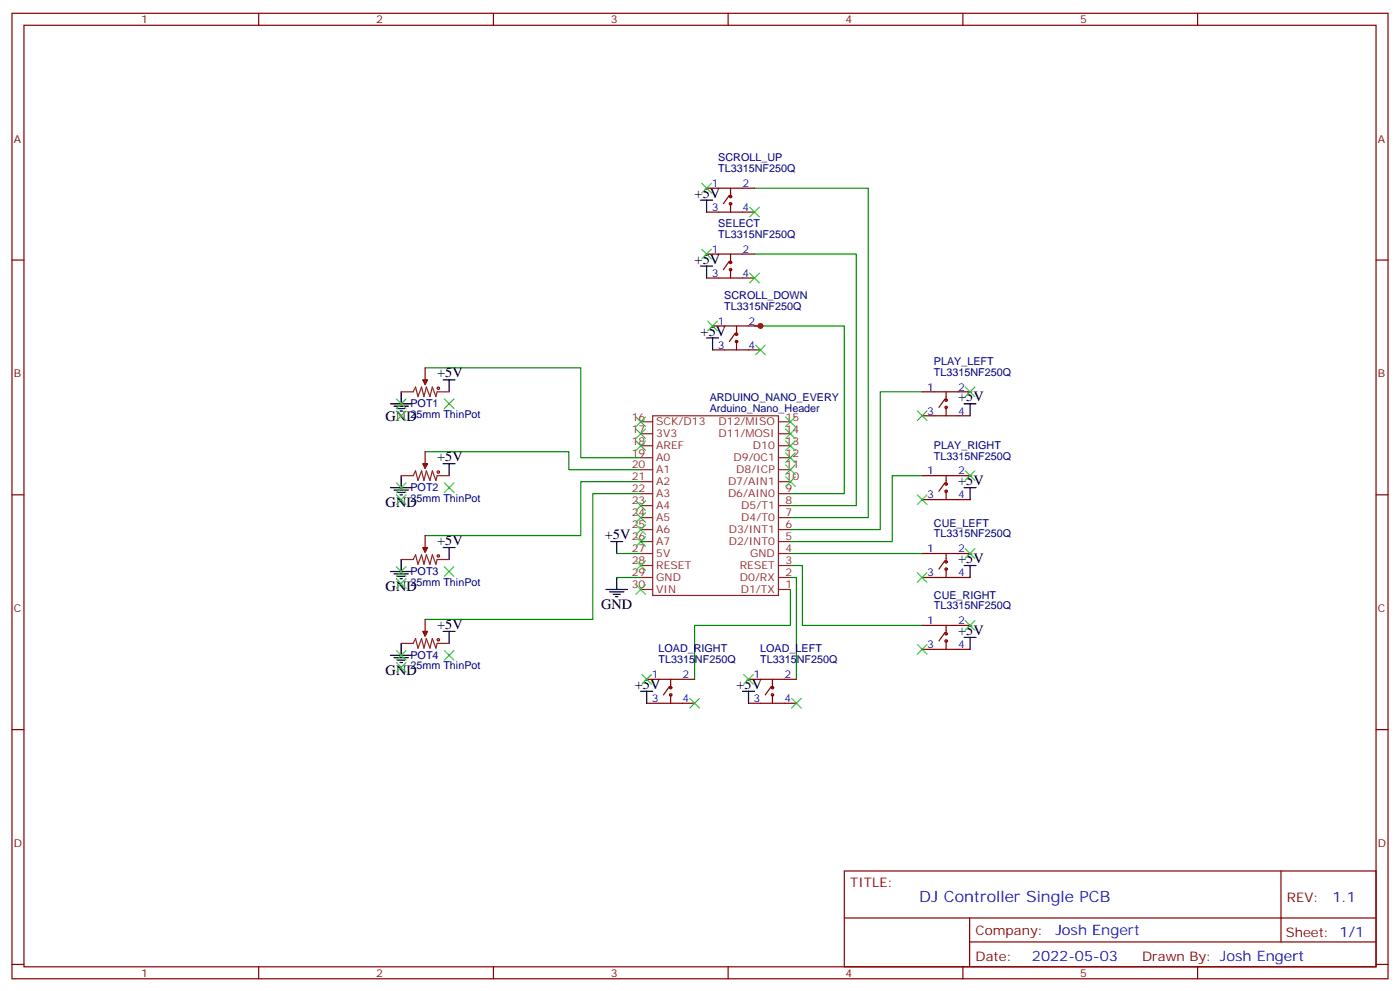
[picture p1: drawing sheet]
<svg xmlns="http://www.w3.org/2000/svg" width="412mm" height="292mm" viewBox="0 0 412 292" stroke-linecap="round" stroke-linejoin="round" font-family="sans-serif">
<g fill="none" stroke="#870000" stroke-width=".35">
<path d="M3.5 3.9h405.4v284.4h-405.4zM7.1 7.4h398.2v277.3h-398.2zM76.2 3.9v3.5M145.3 3.9v3.5M214.5 3.9v3.5M283.6 3.9v3.5M352.8 3.9v3.5M208.1 55.4h14.1M214.8 57.5l-1.7 2.5M215.2 55.4v2.5M3.5 76.6h3.6M208.1 62.5h14.1"/>
<path d="M208.1 74.8h14.1M214.8 76.9l-1.7 2.5M215.2 60v2.5M215.2 74.8v2.5M215.2 79.4v2.5M405.3 76.6h3.6M208.1 81.9h14.1M209.9 96h14.1M216.6 98.1l-1.8 2.5M217 96v2.5M125.2 108.3v3.6M209.9 103h14.1"/>
<path d="M217 100.6v2.4M271.6 115.4h14.2M278.3 117.5l-1.7 2.5M278.7 115.4v2.5M278.7 120v2.4M125.2 133v3.6M271.6 122.4h14.2M3.5 145.7h3.6M125.2 157.7v3.6M271.6 147.1h14.2M271.6 140.1h14.2M278.3 142.2l-1.7 2.5"/>
<path d="M278.7 140.1v2.5M278.7 144.7v2.4M405.3 145.7h3.6M271.6 170.1h14.2M271.6 163h14.2M278.3 165.1l-1.7 2.5M278.7 163v2.5M278.7 167.6v2.5M125.2 182.4v3.5M271.6 191.2h14.2M271.6 184.2h14.2M278.3 186.3l-1.7 2.5"/>
<path d="M278.7 184.2v2.5M278.7 188.8v2.4M3.5 214.9h3.6M190.5 207.1h14.1M190.5 200.1h14.1M197.2 202.2l-1.8 2.4M197.6 200.1v2.4M197.6 204.6v2.5M220.5 207.1h14.1M220.5 200.1h14.1M227.2 202.2l-1.8 2.4M227.5 200.1v2.4"/>
<path d="M227.5 204.6v2.5M405.3 214.9h3.6M248.7 256.5h156.6v28.2h-156.6zM377.3 256.5v20.9M248.7 270.4h156.5M285.6 277.4h119.6M285.6 270.4v14.1M3.5 284h3.6M76.2 284.7v3.6M145.3 284.7v3.6M214.5 284.7v3.6M283.6 284.7v3.6"/>
<path d="M352.8 284.7v3.6M405.3 284h3.6"/>
<circle cx="215.2" cy="57.9" r=".35"/>
<circle cx="215.2" cy="77.3" r=".35"/>
<circle cx="215.2" cy="60" r=".35"/>
<circle cx="215.2" cy="79.4" r=".35"/>
<circle cx="217" cy="98.5" r=".35"/>
<circle cx="217" cy="100.6" r=".35"/>
<circle cx="278.7" cy="120" r=".35"/>
<circle cx="278.7" cy="117.9" r=".35"/>
<circle cx="278.7" cy="142.6" r=".35"/>
<circle cx="278.7" cy="144.7" r=".35"/>
<circle cx="278.7" cy="167.6" r=".35"/>
<circle cx="278.7" cy="165.5" r=".35"/>
<circle cx="278.7" cy="186.7" r=".35"/>
<circle cx="278.7" cy="188.8" r=".35"/>
<circle cx="197.6" cy="202.5" r=".35"/>
<circle cx="197.6" cy="204.6" r=".35"/>
<circle cx="227.5" cy="202.5" r=".35"/>
<circle cx="227.5" cy="204.6" r=".35"/>
</g>
<g fill="none" stroke="#8c2424" stroke-width=".35">
<path d="M118.2 115.4h3.5l.7-1.4 .7 2.8 1.1-2.8 .7 2.8 .7-2.8 1 2.8 .8-2.8 1 2.8 .4-1.4h3.5M125.2 111.9v1.4M125.2 136.6v1.4M188.7 138.3h3.6M188.7 134.8h3.6M188.7 131.3h3.6M188.7 127.7h3.6M188.7 124.2h3.6M192.3 122.4h37v53h-37zM229.3 138.3h3.5M229.3 134.8h3.5M229.3 131.3h3.5"/>
<path d="M229.3 127.7h3.5M229.3 124.2h3.5M118.2 140.1h3.5l.7-1.4 .7 2.8 1.1-2.8 .7 2.8 .7-2.8 1 2.8 .8-2.8 1 2.8 .4-1.4h3.5M188.7 159.5h3.6M188.7 156h3.6M188.7 152.4h3.6M188.7 148.9h3.6M188.7 145.4h3.6M188.7 141.9h3.6M229.3 159.5h3.5M229.3 156h3.5M229.3 152.4h3.5"/>
<path d="M229.3 148.9h3.5M229.3 145.4h3.5M229.3 141.9h3.5M118.2 164.8h3.5l.7-1.4 .7 2.8 1.1-2.8 .7 2.8 .7-2.8 1 2.8 .8-2.8 1 2.8 .4-1.4h3.5M125.2 161.3v1.4M188.7 173.6h3.6M188.7 170.1h3.6M188.7 166.5h3.6M188.7 163h3.6M229.3 173.6h3.5M229.3 170.1h3.5M229.3 166.5h3.5"/>
<path d="M229.3 163h3.5M118.2 189.5h3.5l.7-1.4 .7 2.8 1.1-2.8 .7 2.8 .7-2.8 1 2.8 .8-2.8 1 2.8 .4-1.4h3.5M125.2 185.9v1.5"/>
</g>
<g fill="none" stroke="#008700" stroke-width=".35">
<path d="M222.2 55.4h33.6v97h-23M222.2 74.8h30v74.1h-19.4M222.2 96h26.5v49.4h-15.9M125.2 108.3h45.9v26.5h17.6M271.6 115.4h-12.3v40.6h-26.5M125.2 133h42.4v5.3h21.1M188.7 141.9h-17.6v15.8h-45.9M188.7 145.4h-14.1v37h-49.4M188.7 159.5h1.8M271.6 140.1h-8.8v19.4h-30M181.7 163h7M181.7 170.1h7"/>
<path d="M232.8 173.6v10.6h-28.2v15.9M232.8 170.1h1.8v30M232.8 166.5h3.6v17.7h35.2M232.8 163h38.8"/>
</g>
<g fill="none" stroke="#000" stroke-width=".35">
<path d="M206.4 58.9h3.5M208.1 58.9v3.6M206.4 78.4h3.5M208.1 78.4v3.5M208.1 99.5h3.6M209.9 99.5v3.5M115 118.9h6.4M116.1 119.6h4.2M118.2 115.4v3.5M130.5 111.9h3.6M132.3 111.9v3.5M284 118.9h3.5"/>
<path d="M285.8 118.9v3.5M117.1 120.3h2.1M117.8 121h.7M130.5 136.6h3.6M132.3 136.6v3.5M115 143.6h6.4M116.1 144.3h4.2M117.1 145h2.1M117.8 145.7h.7M118.2 140.1v3.5M179.9 159.5h3.5M181.7 159.5v3.5"/>
<path d="M284 143.6h3.5M285.8 143.6v3.5M115 168.3h6.4M116.1 169h4.2M117.1 169.7h2.1M117.8 170.4h.7M118.2 164.8v3.5M130.5 161.3h3.6M132.3 161.3v3.5M178.5 173.6h6.4M179.6 174.3h4.2M180.6 175h2.1"/>
<path d="M181.3 175.7h.7M181.7 170.1v3.5M284 166.5h3.5M285.8 166.5v3.6M115 193h6.4M116.1 193.7h4.2M117.1 194.4h2.1M117.8 195.1h.7M118.2 189.5v3.5M130.5 185.9h3.6M132.3 185.9v3.6M284 187.7h3.5"/>
<path d="M285.8 187.7v3.5M188.7 203.6h3.6M190.5 203.6v3.5M218.7 203.6h3.5M220.5 203.6v3.5"/>
</g>
<g fill="none" stroke="#3c3" stroke-width=".35">
<path d="M206.7 54l2.8 2.8M209.5 54l-2.8 2.8M206.7 73.4l2.8 2.8M209.5 73.4l-2.8 2.8M220.8 61.1l2.9 2.8M223.7 61.1l-2.9 2.8M208.5 94.6l2.8 2.8M211.3 94.6l-2.8 2.8M220.8 80.5l2.9 2.8M223.7 80.5l-2.9 2.8M116.8 117.5l2.8 2.8M119.6 117.5l-2.8 2.8"/>
<path d="M130.9 117.5l2.8 2.8M133.7 117.5l-2.8 2.8M222.6 101.6l2.8 2.9M225.4 101.6l-2.8 2.9M284.3 114l2.9 2.8M287.2 114l-2.9 2.8M116.8 121l2.8 2.9M119.6 121l-2.8 2.9M187.3 122.8l2.8 2.8M187.3 126.3l2.8 2.9M187.3 129.9l2.8 2.8M190.1 122.8l-2.8 2.8"/>
<path d="M190.1 126.3l-2.8 2.9M190.1 129.9l-2.8 2.8M231.4 136.9l2.8 2.8M231.4 133.4l2.8 2.8M231.4 129.9l2.8 2.8M231.4 126.3l2.8 2.9M231.4 122.8l2.8 2.8M234.2 136.9l-2.8 2.8M234.2 133.4l-2.8 2.8M234.2 129.9l-2.8 2.8M234.2 126.3l-2.8 2.9M234.2 122.8l-2.8 2.8"/>
<path d="M270.2 121l2.8 2.9M273 121l-2.8 2.9M284.3 138.7l2.9 2.8M287.2 138.7l-2.9 2.8M116.8 145.7l2.8 2.9M116.8 142.2l2.8 2.8M119.6 145.7l-2.8 2.9M119.6 142.2l-2.8 2.8M130.9 142.2l2.8 2.8M133.7 142.2l-2.8 2.8M187.3 147.5l2.8 2.8M187.3 151l2.8 2.8"/>
<path d="M187.3 154.6l2.8 2.8M187.3 158.1l2.8 2.8M190.1 147.5l-2.8 2.8M190.1 151l-2.8 2.8M190.1 154.6l-2.8 2.8M190.1 158.1l-2.8 2.8M231.4 140.4l2.8 2.9M234.2 140.4l-2.8 2.9M270.2 145.7l2.8 2.9M273 145.7l-2.8 2.9M116.8 166.9l2.8 2.8M116.8 170.4l2.8 2.8"/>
<path d="M119.6 166.9l-2.8 2.8M119.6 170.4l-2.8 2.8M130.9 166.9l2.8 2.8M133.7 166.9l-2.8 2.8M187.3 165.1l2.8 2.9M187.3 172.2l2.8 2.8M190.1 165.1l-2.8 2.9M190.1 172.2l-2.8 2.8M270.2 168.7l2.8 2.8M273 168.7l-2.8 2.8M284.3 161.6l2.9 2.8M287.2 161.6l-2.9 2.8"/>
<path d="M116.8 195.1l2.8 2.8M116.8 191.6l2.8 2.8M119.6 195.1l-2.8 2.8M119.6 191.6l-2.8 2.8M130.9 191.6l2.8 2.8M133.7 191.6l-2.8 2.8M189.1 198.6l2.8 2.9M191.9 198.6l-2.8 2.9M219.1 198.6l2.8 2.9M221.9 198.6l-2.8 2.9M270.2 189.8l2.8 2.9M273 189.8l-2.8 2.9"/>
<path d="M284.3 182.8l2.9 2.8M287.2 182.8l-2.9 2.8M203.2 205.7l2.8 2.8M206 205.7l-2.8 2.8M233.2 205.7l2.8 2.8M236 205.7l-2.8 2.8"/>
</g>
<g fill="none" stroke="#a10000" stroke-width=".35">
<circle cx="129.1" cy="114.3" r=".35"/>
<circle cx="129.1" cy="139" r=".35"/>
<circle cx="129.1" cy="163.7" r=".35"/>
<circle cx="129.1" cy="188.4" r=".35"/>
</g>
<g fill="#870000" stroke="#870000" stroke-width=".35">
<path d="M124.5 111.9h1.4l-.7 1.4z"/>
<path d="M124.5 136.6h1.4l-.7 1.4z"/>
<path d="M124.5 161.3h1.4l-.7 1.4z"/>
<path d="M124.5 185.9h1.4l-.7 1.5z"/>
</g>
<circle cx="224" cy="96" r=".88" fill="#c00"/>
<text font-size="4.6" fill="#00f" x="270.8" y="265.5">DJ Controller Single PCB</text>
<g font-size="4.2">
<text x="204.6" y="58.2">+5V</text>
<text x="204.6" y="77.6">+5V</text>
<text x="206.4" y="98.8">+5V</text>
<text x="128.8" y="111.2">+5V</text>
<text x="282.2" y="118.2">+5V</text>
<text x="113.6" y="123.9">GND</text>
<text x="128.8" y="135.9">+5V</text>
<text x="282.2" y="142.9">+5V</text>
<text x="113.6" y="149.3">GND</text>
<text x="128.8" y="160.5">+5V</text>
<text x="178.2" y="158.8">+5V</text>
<text x="282.2" y="165.8">+5V</text>
<text x="113.6" y="174">GND</text>
<text x="177.1" y="179.2">GND</text>
<text x="128.8" y="185.2">+5V</text>
<text x="282.2" y="187">+5V</text>
<text x="113.6" y="198.6">GND</text>
<text x="187" y="202.9">+5V</text>
<text x="217" y="202.9">+5V</text>
</g>
<g font-size="4.2" fill="#00f">
<text x="392.5" y="265.8">1.1</text>
<text x="310.9" y="275.3">Josh Engert</text>
<text x="304" y="283.1">2022-05-03</text>
</g>
<g font-size="3.9" fill="#800">
<text x="250.5" y="261.1">TITLE:</text>
<text x="379.1" y="265.8">REV:</text>
<text x="287.4" y="275.3">Company:</text>
<text x="378.7" y="275.9">Sheet: 1/1</text>
<text x="287.4" y="283">Date:</text>
<text x="336.4" y="283.1">Drawn By: Josh Engert</text>
</g>
<g font-size="3.2" fill="#800">
<text x="41.6" y="6.9">1</text>
<text x="110.8" y="6.9">2</text>
<text x="179.9" y="6.9">3</text>
<text x="249.1" y="6.9">4</text>
<text x="318.2" y="6.9">5</text>
<text x="4.1" y="42">A</text>
<text x="405.9" y="42">A</text>
<text x="4.1" y="111.2">B</text>
<text x="405.9" y="111.2">B</text>
<text x="4.1" y="180.3">C</text>
<text x="405.9" y="180.3">C</text>
<text x="4.1" y="249.4">D</text>
<text x="405.9" y="249.4">D</text>
<text x="41.6" y="287.7">1</text>
<text x="110.8" y="287.7">2</text>
<text x="179.9" y="287.7">3</text>
<text x="249.1" y="287.7">4</text>
<text x="318.2" y="287.7">5</text>
</g>
<g font-size="3.2" fill="#000080">
<text x="211.6" y="47.5">SCROLL_UP</text>
<text x="211.6" y="50.7">TL3315NF250Q</text>
<text x="211.6" y="70.1">TL3315NF250Q</text>
<text x="211.6" y="66.9">SELECT</text>
<text x="213.4" y="88.1">SCROLL_DOWN</text>
<text x="213.4" y="91.3">TL3315NF250Q</text>
<text x="275.1" y="107.5">PLAY_LEFT</text>
<text x="275.1" y="110.7">TL3315NF250Q</text>
<text x="120.9" y="119.9">POT1</text>
<text x="209" y="118.2">ARDUINO_NANO_EVERY</text>
<text x="120.9" y="123.1">25mm ThinPot</text>
<text x="209" y="121.4">Arduino_Nano_Header</text>
<text x="275.1" y="135.4">TL3315NF250Q</text>
<text x="275.1" y="132.2">PLAY_RIGHT</text>
<text x="120.9" y="147.8">25mm ThinPot</text>
<text x="120.9" y="144.6">POT2</text>
<text x="275.1" y="155.1">CUE_LEFT</text>
<text x="275.1" y="158.3">TL3315NF250Q</text>
<text x="120.9" y="172.4">25mm ThinPot</text>
<text x="120.9" y="169.3">POT3</text>
<text x="275.1" y="179.5">TL3315NF250Q</text>
<text x="275.1" y="176.3">CUE_RIGHT</text>
<text x="120.9" y="197.1">25mm ThinPot</text>
<text x="120.9" y="194">POT4</text>
<text x="194" y="195.3">TL3315NF250Q</text>
<text x="194" y="192.2">LOAD_RIGHT</text>
<text x="223.9" y="195.3">TL3315NF250Q</text>
<text x="223.9" y="192.2">LOAD_LEFT</text>
</g>
<g font-size="3.2" fill="#00f">
<text x="209.6" y="55.1">1</text>
<text x="218.7" y="55.1">2</text>
<text x="209.6" y="62.1">3</text>
<text x="218.7" y="62.1">4</text>
<text x="209.6" y="74.5">1</text>
<text x="218.7" y="74.5">2</text>
<text x="209.6" y="81.5">3</text>
<text x="218.7" y="81.5">4</text>
<text x="211.4" y="95.6">1</text>
<text x="220.5" y="95.6">2</text>
<text x="211.4" y="102.7">3</text>
<text x="220.5" y="102.7">4</text>
<text x="273.1" y="115">1</text>
<text x="282.2" y="115">2</text>
<text x="273.1" y="122.1">3</text>
<text x="282.2" y="122.1">4</text>
<text x="273.1" y="139.7">1</text>
<text x="282.2" y="139.7">2</text>
<text x="273.1" y="146.8">3</text>
<text x="282.2" y="146.8">4</text>
<text x="273.1" y="162.7">1</text>
<text x="282.2" y="162.7">2</text>
<text x="273.1" y="169.7">3</text>
<text x="282.2" y="169.7">4</text>
<text x="273.1" y="183.8">1</text>
<text x="282.2" y="183.8">2</text>
<text x="273.1" y="190.9">3</text>
<text x="282.2" y="190.9">4</text>
<text x="192" y="199.7">1</text>
<text x="201.1" y="199.7">2</text>
<text x="222" y="199.7">1</text>
<text x="231.1" y="199.7">2</text>
<text x="192" y="206.8">3</text>
<text x="201.1" y="206.8">4</text>
<text x="222" y="206.8">3</text>
<text x="231.1" y="206.8">4</text>
</g>
<g font-size="3.2" fill="#8d2323">
<text x="186.1" y="123.9">16</text>
<text x="193.3" y="125.3">SCK/D13</text>
<text x="211.7" y="125.3">D12/MISO</text>
<text x="231.4" y="123.9">15</text>
<text x="186.1" y="127.4">17</text>
<text x="186.1" y="130.9">18</text>
<text x="193.3" y="128.8">3V3</text>
<text x="211.7" y="128.8">D11/MOSI</text>
<text x="231.4" y="130.9">13</text>
<text x="231.4" y="127.4">14</text>
<text x="186.1" y="138">20</text>
<text x="186.1" y="134.4">19</text>
<text x="193.3" y="132.3">AREF</text>
<text x="193.3" y="135.9">A0</text>
<text x="216.1" y="135.9">D9/0C1</text>
<text x="221.8" y="132.3">D10</text>
<text x="231.4" y="138">11</text>
<text x="231.4" y="134.4">12</text>
<text x="186.1" y="141.5">21</text>
<text x="193.3" y="139.4">A1</text>
<text x="193.3" y="142.9">A2</text>
<text x="214.5" y="142.9">D7/AIN1</text>
<text x="216.9" y="139.4">D8/ICP</text>
<text x="231.4" y="141.5">10</text>
<text x="186.1" y="145">22</text>
<text x="186.1" y="148.6">23</text>
<text x="193.3" y="146.4">A3</text>
<text x="193.3" y="150">A4</text>
<text x="214.5" y="146.4">D6/AIN0</text>
<text x="218.4" y="150">D5/T1</text>
<text x="231.4" y="148.6">8</text>
<text x="231.4" y="145">9</text>
<text x="186.1" y="152.1">24</text>
<text x="186.1" y="155.6">25</text>
<text x="193.3" y="153.5">A5</text>
<text x="218.4" y="153.5">D4/T0</text>
<text x="231.4" y="155.6">6</text>
<text x="231.4" y="152.1">7</text>
<text x="186.1" y="159.1">26</text>
<text x="193.3" y="157">A6</text>
<text x="193.3" y="160.5">A7</text>
<text x="214.7" y="160.5">D2/INT0</text>
<text x="214.7" y="157">D3/INT1</text>
<text x="231.4" y="159.1">5</text>
<text x="186.1" y="162.7">27</text>
<text x="186.1" y="166.2">28</text>
<text x="193.3" y="164.1">5V</text>
<text x="193.3" y="167.6">RESET</text>
<text x="217.9" y="167.6">RESET</text>
<text x="221" y="164.1">GND</text>
<text x="231.4" y="166.2">3</text>
<text x="231.4" y="162.7">4</text>
<text x="186.1" y="173.2">30</text>
<text x="186.1" y="169.7">29</text>
<text x="193.3" y="171.1">GND</text>
<text x="218" y="171.1">D0/RX</text>
<text x="231.4" y="173.2">1</text>
<text x="231.4" y="169.7">2</text>
<text x="193.3" y="174.7">VIN</text>
<text x="218.2" y="174.7">D1/TX</text>
</g>
</svg>
